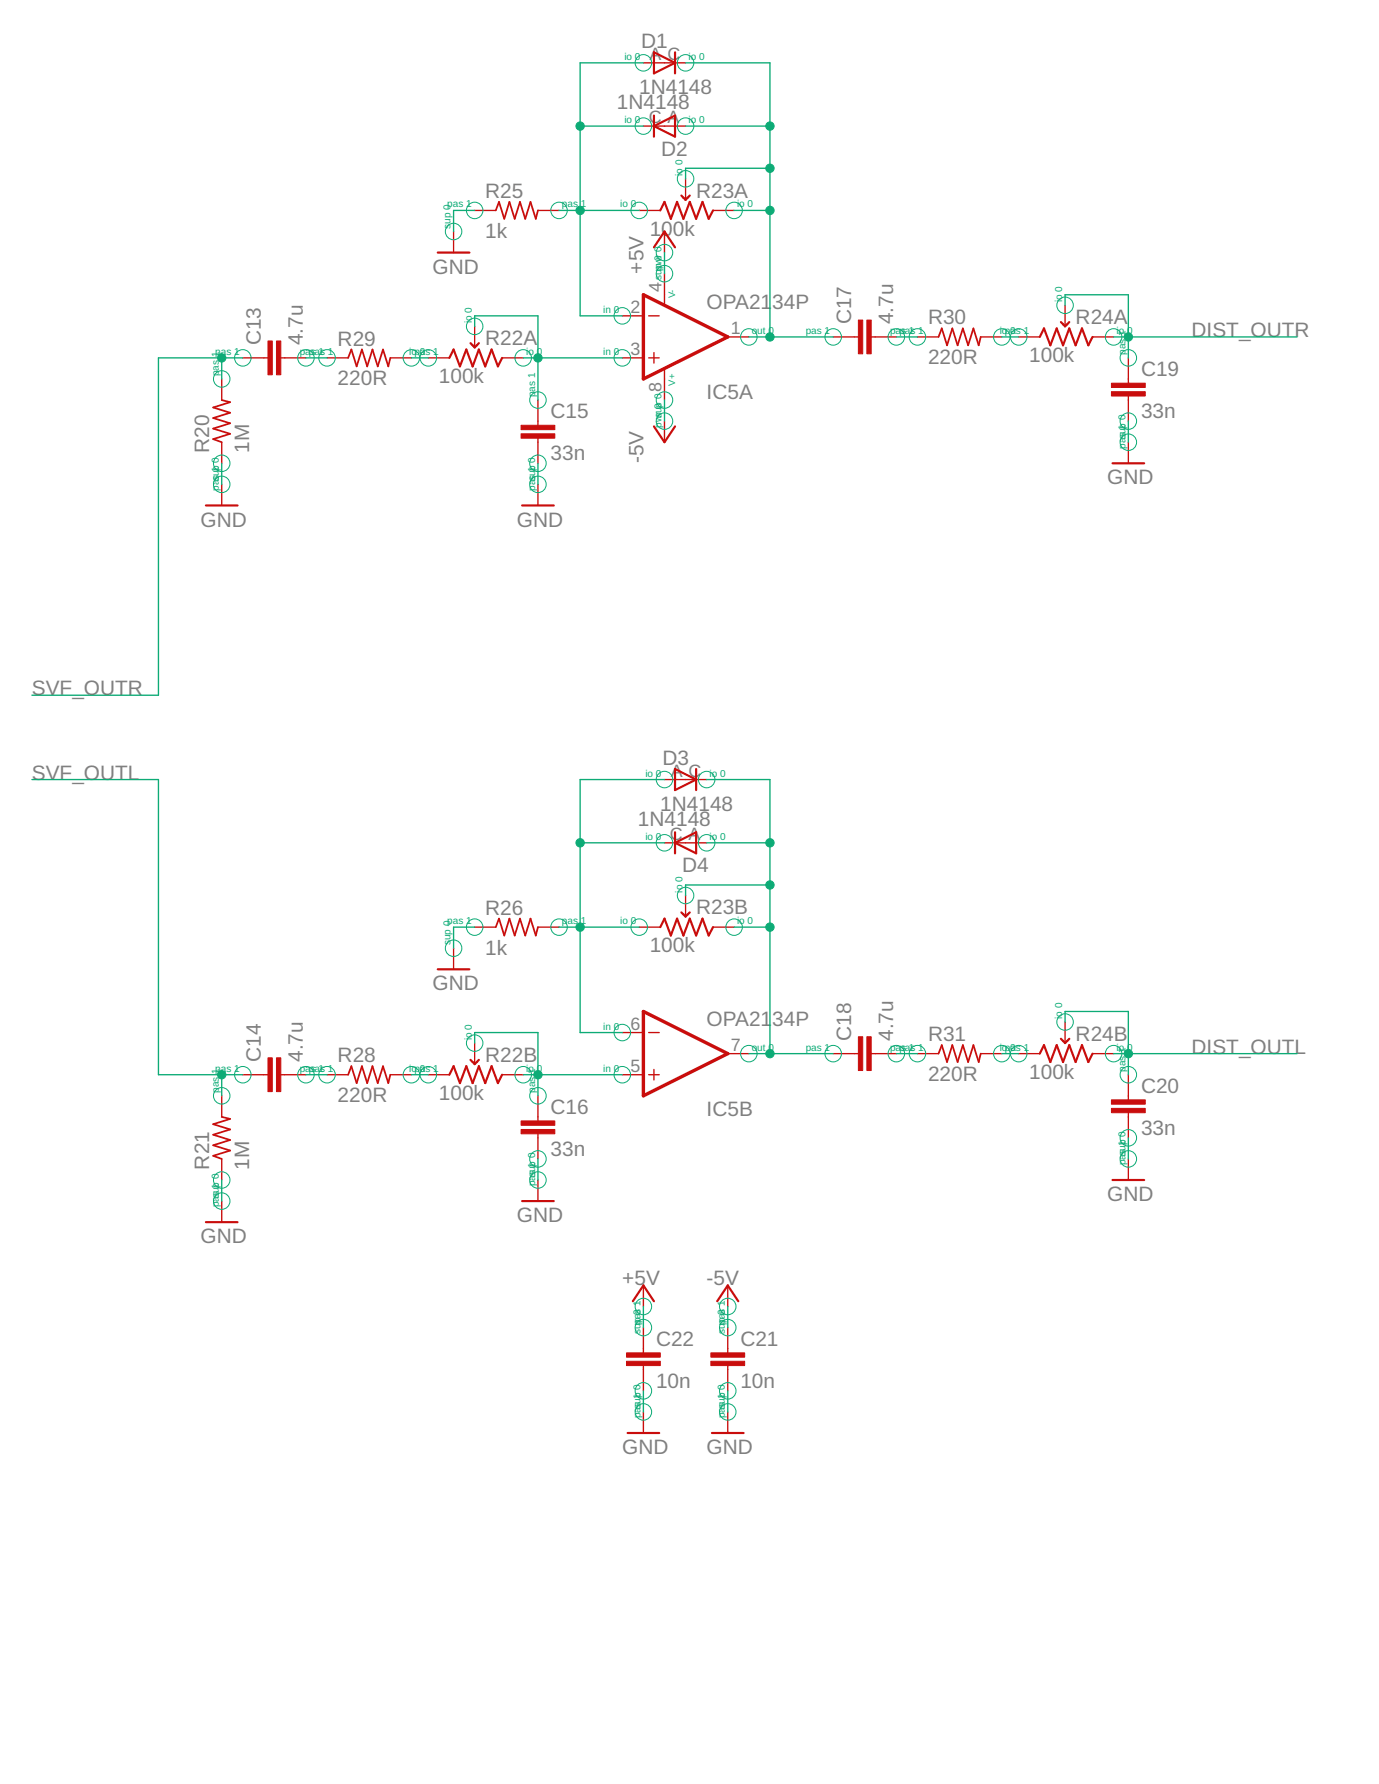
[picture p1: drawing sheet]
<svg xmlns="http://www.w3.org/2000/svg" width="216mm" height="279mm" viewBox="0 0 216 279" stroke-linecap="round" stroke-linejoin="round" font-family="sans-serif">
<g fill="none" stroke="#c90d0c" stroke-width=".21">
<path d="M100.7 9.8h6.6M100.7 19.7h6.6M71 36.3v3.3M74.3 33h3.3M84.2 33h3.3M100.1 33h3.3M104 36.3v3.3M107.3 28v3.3M111.6 33h3.3M34.7 59.4v3.3M38 56h4M43.9 56h4"/>
<path d="M51.2 56h3.3M61.1 56h3.3M67.1 56h3.3M74.3 51.1v3.3M78.6 56h3.3M97.4 56h3.3M97.4 49.5h3.3M101.6 56h1.6M101.6 49.5h1.6M102.4 55.2v1.7M104 42.9v4.8M104 57.8v4.9"/>
<path d="M113.9 52.8h3.3M130.5 52.8h3.9M136.4 52.8h3.9M143.6 52.8h3.3M153.5 52.8h3.3M159.5 52.8h3.3M166.8 47.8v3.3M171 52.8h3.3M176.7 56v4M34.7 69.3v3.3M34.7 75.9v3.3M84.2 62.7v3.9"/>
<path d="M84.2 68.6v4M84.2 75.9v3.3M104 66v3.3M176.7 62v4M176.7 69.3v3.3M104 122.1h6.6M104 132h6.6M71 148.5v3.3M74.3 145.2h3.3M84.2 145.2h3.3M100.1 145.2h3.3M107.3 140.3v3.3"/>
<path d="M111.6 145.2h3.3M34.7 171.6v3.3M38 168.3h4M43.9 168.3h4M51.2 168.3h3.3M61.1 168.3h3.3M67.1 168.3h3.3M74.3 163.4v3.3M78.6 168.3h3.3M84.2 171.6v4M84.2 177.5v4M97.4 168.3h3.3"/>
<path d="M97.4 161.7h3.3M101.6 168.3h1.6M101.6 161.7h1.6M102.4 167.5v1.6M113.9 165h3.3M130.5 165h3.9M136.4 165h3.9M143.6 165h3.3M153.5 165h3.3M159.5 165h3.3M166.8 160.1v3.3M171 165h3.3"/>
<path d="M176.7 168.3v4M176.7 174.2v4M34.7 181.5v3.3M34.7 188.1v3.3M84.2 184.8v3.3M176.7 181.5v3.3M100.7 201.3v3.3M100.7 207.9v4M100.7 213.9v3.9M113.9 201.3v3.3M113.9 207.9v4M113.9 213.9v3.9"/>
<path d="M100.7 221.1v3.3M113.9 221.1v3.3"/>
</g>
<path d="M100.7 46.2l13.2 6.6-13.2 6.6zM100.7 158.4l13.2 6.6-13.2 6.6z" fill="none" stroke="#c90d0c" stroke-width=".53"/>
<g fill="#c90d0c" stroke="#c90d0c" stroke-width=".16">
<path d="M43.3 53.4h.7v5.3h-.7z"/>
<path d="M42 53.4h.6v5.3h-.6z"/>
<path d="M43.3 165.7h.7v5.3h-.7z"/>
<path d="M42 165.7h.6v5.3h-.6z"/>
<path d="M81.6 67.9h5.3v.7h-5.3z"/>
<path d="M81.6 66.6h5.3v.7h-5.3z"/>
<path d="M81.6 176.9h5.3v.7h-5.3z"/>
<path d="M81.6 175.6h5.3v.6h-5.3z"/>
<path d="M135.7 50.1h.7v5.3h-.7z"/>
<path d="M134.4 50.1h.7v5.3h-.7z"/>
<path d="M135.7 162.4h.7v5.3h-.7z"/>
<path d="M134.4 162.4h.7v5.3h-.7z"/>
<path d="M174 61.3h5.3v.7h-5.3z"/>
<path d="M174 60h5.3v.7h-5.3z"/>
<path d="M174 173.6h5.3v.7h-5.3z"/>
<path d="M174 172.3h5.3v.6h-5.3z"/>
<path d="M111.3 213.2h5.3v.7h-5.3z"/>
<path d="M111.3 211.9h5.3v.7h-5.3z"/>
<path d="M98.1 213.2h5.3v.7h-5.3z"/>
<path d="M98.1 211.9h5.3v.7h-5.3z"/>
</g>
<path d="M77.6 33l.5-1.4 .9 2.7 .8-2.7 .8 2.7 .8-2.7 .8 2.7 .9-2.7 .8 2.7 .3-1.3M54.5 56l.5-1.3 .8 2.7 .9-2.7 .8 2.7 .8-2.7 .8 2.7 .9-2.7 .8 2.7 .3-1.4M146.9 52.8l.5-1.4 .9 2.7 .8-2.7 .8 2.7 .8-2.7 .9 2.7 .8-2.7 .8 2.7 .3-1.3M34.7 62.7l1.3 .3-2.6 .8 2.6 .8-2.6 .9 2.6 .8-2.6 .8 2.6 .8-2.6 .9 1.3 .5M77.6 145.2l.5-1.3 .9 2.6 .8-2.6 .8 2.6 .8-2.6 .8 2.6 .9-2.6 .8 2.6 .3-1.3M34.7 174.9l1.3 .3-2.6 .9 2.6 .8-2.6 .8 2.6 .8-2.6 .9 2.6 .8-2.6 .8 1.3 .5M54.5 168.3l.5-1.3 .8 2.6 .9-2.6 .8 2.6 .8-2.6 .8 2.6 .9-2.6 .8 2.6 .3-1.3M146.9 165l.5-1.3 .9 2.6 .8-2.6 .8 2.6 .8-2.6 .9 2.6 .8-2.6 .8 2.6 .3-1.3" fill="none" stroke="#c90d0c" stroke-width=".28"/>
<g fill="none" stroke="#c90d0c" stroke-width=".34">
<path d="M102.4 8.2l3.3 1.6-3.3 1.7zM102.4 19.7l3.3-1.6v3.3zM102.4 18.1v3.3M105.7 8.2v3.3M68.5 39.6h5M102.4 38.7l1.6-2.4 1.7 2.4M103.4 33l.6-1.4 1 2.7 1-2.7 1 2.7 1-2.7 1 2.7 1-2.7 1 2.7 .6-1.3M106.7 30.6l.6 .7 .7-.7M70.4 56l.6-1.3 1 2.7 1-2.7 1 2.7 1-2.7 1 2.7 1-2.7 1 2.7 .6-1.4M73.7 53.7l.6 .7 .7-.7M162.8 52.8l.6-1.4 1 2.7 1-2.7 1 2.7 1-2.7 1 2.7 1-2.7 1 2.7 .6-1.3M166.1 50.4l.7 .7 .6-.7"/>
<path d="M32.2 79.2h5M81.7 79.2h5M102.4 66.8l1.6 2.5 1.7-2.5M174.2 72.6h4.9M105.7 120.4l3.3 1.7-3.3 1.6zM105.7 130.3v3.3M105.7 132l3.3-1.7v3.3zM109 120.4v3.3M68.5 151.8h5M103.4 145.2l.6-1.3 1 2.6 1-2.6 1 2.6 1-2.6 1 2.6 1-2.6 1 2.6 .6-1.3M106.7 142.9l.6 .7 .7-.7M70.4 168.3l.6-1.3 1 2.6 1-2.6 1 2.6 1-2.6 1 2.6 1-2.6 1 2.6 .6-1.3"/>
<path d="M73.7 166l.6 .7 .7-.7M162.8 165l.6-1.3 1 2.6 1-2.6 1 2.6 1-2.6 1 2.6 1-2.6 1 2.6 .6-1.3M166.1 162.7l.7 .7 .6-.7M32.2 191.4h5M81.7 188.1h5M174.2 184.8h4.9M99.1 203.8l1.6-2.5 1.7 2.5M112.3 203.8l1.6-2.5 1.7 2.5M98.3 224.4h4.9M111.5 224.4h4.9"/>
</g>
<g fill="none" stroke="#0dab76" stroke-width=".16">
<circle cx="100.7" cy="19.7" r="1.29"/>
<circle cx="100.7" cy="9.8" r="1.29"/>
<circle cx="107.3" cy="19.7" r="1.29"/>
<circle cx="107.3" cy="9.8" r="1.29"/>
<circle cx="71" cy="36.3" r="1.29"/>
<circle cx="74.3" cy="33" r="1.29"/>
<circle cx="87.5" cy="33" r="1.29"/>
<circle cx="100.1" cy="33" r="1.29"/>
<circle cx="104" cy="39.6" r="1.29"/>
<circle cx="107.3" cy="28" r="1.29"/>
<circle cx="114.9" cy="33" r="1.29"/>
<circle cx="34.7" cy="59.4" r="1.29"/>
<circle cx="38" cy="56" r="1.29"/>
<circle cx="47.9" cy="56" r="1.29"/>
<circle cx="51.2" cy="56" r="1.29"/>
<circle cx="64.4" cy="56" r="1.29"/>
<circle cx="67.1" cy="56" r="1.29"/>
<circle cx="74.3" cy="51.1" r="1.29"/>
<circle cx="81.9" cy="56" r="1.29"/>
<circle cx="97.4" cy="56" r="1.29"/>
<circle cx="97.4" cy="49.5" r="1.29"/>
<circle cx="104" cy="42.9" r="1.29"/>
<circle cx="117.2" cy="52.8" r="1.29"/>
<circle cx="130.5" cy="52.8" r="1.29"/>
<circle cx="140.3" cy="52.8" r="1.29"/>
<circle cx="143.6" cy="52.8" r="1.29"/>
<circle cx="156.8" cy="52.8" r="1.29"/>
<circle cx="159.5" cy="52.8" r="1.29"/>
<circle cx="166.8" cy="47.8" r="1.29"/>
<circle cx="174.3" cy="52.8" r="1.29"/>
<circle cx="176.7" cy="56" r="1.29"/>
<circle cx="34.7" cy="72.6" r="1.29"/>
<circle cx="34.7" cy="75.9" r="1.29"/>
<circle cx="84.2" cy="62.7" r="1.29"/>
<circle cx="84.2" cy="72.6" r="1.29"/>
<circle cx="84.2" cy="75.9" r="1.29"/>
<circle cx="104" cy="66" r="1.29"/>
<circle cx="104" cy="62.7" r="1.29"/>
<circle cx="176.7" cy="69.3" r="1.29"/>
<circle cx="176.7" cy="66" r="1.29"/>
<circle cx="104" cy="122.1" r="1.29"/>
<circle cx="104" cy="132" r="1.29"/>
<circle cx="110.6" cy="132" r="1.29"/>
<circle cx="110.6" cy="122.1" r="1.29"/>
<circle cx="71" cy="148.5" r="1.29"/>
<circle cx="74.3" cy="145.2" r="1.29"/>
<circle cx="87.5" cy="145.2" r="1.29"/>
<circle cx="100.1" cy="145.2" r="1.29"/>
<circle cx="107.3" cy="140.3" r="1.29"/>
<circle cx="114.9" cy="145.2" r="1.29"/>
<circle cx="34.7" cy="171.6" r="1.29"/>
<circle cx="38" cy="168.3" r="1.29"/>
<circle cx="47.9" cy="168.3" r="1.29"/>
<circle cx="51.2" cy="168.3" r="1.29"/>
<circle cx="64.4" cy="168.3" r="1.29"/>
<circle cx="67.1" cy="168.3" r="1.29"/>
<circle cx="74.3" cy="163.4" r="1.29"/>
<circle cx="81.9" cy="168.3" r="1.29"/>
<circle cx="84.2" cy="171.6" r="1.29"/>
<circle cx="97.4" cy="161.7" r="1.29"/>
<circle cx="97.4" cy="168.3" r="1.29"/>
<circle cx="117.2" cy="165" r="1.29"/>
<circle cx="130.5" cy="165" r="1.29"/>
<circle cx="140.3" cy="165" r="1.29"/>
<circle cx="143.6" cy="165" r="1.29"/>
<circle cx="156.8" cy="165" r="1.29"/>
<circle cx="159.5" cy="165" r="1.29"/>
<circle cx="166.8" cy="160.1" r="1.29"/>
<circle cx="174.3" cy="165" r="1.29"/>
<circle cx="176.7" cy="178.2" r="1.29"/>
<circle cx="176.7" cy="168.3" r="1.29"/>
<circle cx="34.7" cy="188.1" r="1.29"/>
<circle cx="34.7" cy="184.8" r="1.29"/>
<circle cx="84.2" cy="184.8" r="1.29"/>
<circle cx="84.2" cy="181.5" r="1.29"/>
<circle cx="176.7" cy="181.5" r="1.29"/>
<circle cx="100.7" cy="207.9" r="1.29"/>
<circle cx="100.7" cy="204.6" r="1.29"/>
<circle cx="100.7" cy="217.8" r="1.29"/>
<circle cx="113.9" cy="217.8" r="1.29"/>
<circle cx="113.9" cy="204.6" r="1.29"/>
<circle cx="113.9" cy="207.9" r="1.29"/>
<circle cx="100.7" cy="221.1" r="1.29"/>
<circle cx="113.9" cy="221.1" r="1.29"/>
</g>
<g fill="none" stroke="#0dab76" stroke-width=".21">
<path d="M90.8 19.7h9.9M100.7 9.8h-9.9v39.7h6.6M107.3 19.7h13.2M107.3 9.8h13.2v43M74.3 33h-3.3v3.3M87.5 33h12.6M104 39.6v3.3M114.9 33h5.6M120.5 26.4h-13.2v1.6M34.7 56v3.4M38 56h-13.2v52.9h-19.8M47.9 56h3.3"/>
<path d="M64.4 56h2.7M74.3 51.1v-1.6h9.9v13.2M81.9 56h15.5M117.2 52.8h13.3M140.3 52.8h3.3M156.8 52.8h2.7M166.8 47.8v-1.6h9.9v9.8M174.3 52.8h28.8M34.7 72.6v3.3M84.2 72.6v3.3M104 62.7v3.3M176.7 66v3.3"/>
<path d="M5 122.1h19.8v46.2h13.2M90.8 132h13.2M104 122.1h-13.2v39.6h6.6M110.6 122.1h9.9v42.9M110.6 132h9.9M120.5 138.6h-13.2v1.7M74.3 145.2h-3.3v3.3M87.5 145.2h12.6M114.9 145.2h5.6M34.7 168.3v3.3M47.9 168.3h3.3M64.4 168.3h2.7"/>
<path d="M74.3 163.4v-1.7h9.9v9.9M81.9 168.3h15.5M117.2 165h13.3M140.3 165h3.3M156.8 165h2.7M166.8 160.1v-1.7h9.9v9.9M174.3 165h28.8M176.7 178.2v3.3M34.7 184.8v3.3M84.2 181.5v3.3M100.7 204.6v3.3M100.7 217.8v3.3"/>
<path d="M113.9 204.6v3.3M113.9 217.8v3.3"/>
</g>
<g fill="#0dab76" stroke="#0dab76" stroke-width=".16">
<circle cx="34.7" cy="56" r=".66"/>
<circle cx="34.7" cy="168.3" r=".66"/>
<circle cx="90.8" cy="33" r=".66"/>
<circle cx="90.8" cy="19.7" r=".66"/>
<circle cx="90.8" cy="145.2" r=".66"/>
<circle cx="90.8" cy="132" r=".66"/>
<circle cx="120.5" cy="165" r=".66"/>
<circle cx="120.5" cy="145.2" r=".66"/>
<circle cx="120.5" cy="132" r=".66"/>
<circle cx="120.5" cy="138.6" r=".66"/>
<circle cx="120.5" cy="52.8" r=".66"/>
<circle cx="120.5" cy="33" r=".66"/>
<circle cx="120.5" cy="19.7" r=".66"/>
<circle cx="120.5" cy="26.4" r=".66"/>
<circle cx="84.2" cy="56" r=".66"/>
<circle cx="176.7" cy="52.8" r=".66"/>
<circle cx="84.2" cy="168.3" r=".66"/>
<circle cx="176.7" cy="165" r=".66"/>
</g>
<g font-size="3.3" fill="#808080">
<text x="100.4" y="7.5">D1</text>
<text x="96.6" y="17.1">1N4148</text>
<text x="100.1" y="14.8">1N4148</text>
<text x="103.5" y="24.4">D2</text>
<text x="76" y="31">R25</text>
<text x="109" y="31">R23A</text>
<text x="76" y="37.2">1k</text>
<text x="101.7" y="36.9">100k</text>
<text x="67.7" y="42.9">GND</text>
<text x="100.7" y="42.9" transform="rotate(-90 100.7 42.9)">+5V</text>
<text x="110.6" y="48.5">OPA21</text>
<text x="120.9" y="48.5">34P</text>
<text x="133.2" y="50.8" transform="rotate(-90 133.2 50.8)">C17</text>
<text x="139.8" y="50.8" transform="rotate(-90 139.8 50.8)">4.7u</text>
<text x="145.3" y="50.8">R30</text>
<text x="168.4" y="50.8">R24A</text>
<text x="186.6" y="52.8">DIST_OUTR</text>
<text x="40.8" y="54.1" transform="rotate(-90 40.8 54.1)">C13</text>
<text x="47.4" y="54.1" transform="rotate(-90 47.4 54.1)">4.7u</text>
<text x="52.9" y="54.1">R29</text>
<text x="76" y="54.1">R22A</text>
<text x="145.3" y="57.1">220R</text>
<text x="161.1" y="56.7">100k</text>
<text x="178.6" y="58.9">C19</text>
<text x="52.9" y="60.4">220R</text>
<text x="68.7" y="60">100k</text>
<text x="86.2" y="65.5">C15</text>
<text x="110.6" y="62.5">IC5A</text>
<text x="178.6" y="65.5">33n</text>
<text x="32.8" y="70.9" transform="rotate(-90 32.8 70.9)">R20</text>
<text x="39" y="70.9" transform="rotate(-90 39 70.9)">1M</text>
<text x="86.2" y="72.1">33n</text>
<text x="100.7" y="72.6" transform="rotate(-90 100.7 72.6)">-5V</text>
<text x="173.4" y="75.9">GND</text>
<text x="31.4" y="82.5">GND</text>
<text x="80.9" y="82.5">GND</text>
<text x="5" y="108.9">SVF_OUTR</text>
<text x="103.7" y="119.8">D3</text>
<text x="5" y="122.1">SVF_OUTL</text>
<text x="99.9" y="129.3">1N4148</text>
<text x="103.4" y="127">1N4148</text>
<text x="106.8" y="136.6">D4</text>
<text x="76" y="143.3">R26</text>
<text x="109" y="143.2">R23B</text>
<text x="76" y="149.5">1k</text>
<text x="101.7" y="149.2">100k</text>
<text x="67.7" y="155.1">GND</text>
<text x="110.6" y="160.7">OPA21</text>
<text x="120.9" y="160.7">34P</text>
<text x="40.8" y="166.3" transform="rotate(-90 40.8 166.3)">C14</text>
<text x="47.4" y="166.3" transform="rotate(-90 47.4 166.3)">4.7u</text>
<text x="52.9" y="166.4">R28</text>
<text x="76" y="166.3">R22B</text>
<text x="133.2" y="163" transform="rotate(-90 133.2 163)">C18</text>
<text x="139.8" y="163" transform="rotate(-90 139.8 163)">4.7u</text>
<text x="145.3" y="163.1">R31</text>
<text x="168.4" y="163">R24B</text>
<text x="186.6" y="165">DIST_OUTL</text>
<text x="52.9" y="172.6">220R</text>
<text x="68.7" y="172.3">100k</text>
<text x="145.3" y="169.3">220R</text>
<text x="161.1" y="169">100k</text>
<text x="178.6" y="171.1">C20</text>
<text x="86.2" y="174.4">C16</text>
<text x="110.6" y="174.7">IC5B</text>
<text x="178.6" y="177.7">33n</text>
<text x="32.8" y="183.2" transform="rotate(-90 32.8 183.2)">R21</text>
<text x="39" y="183.2" transform="rotate(-90 39 183.2)">1M</text>
<text x="86.2" y="181">33n</text>
<text x="80.9" y="191.4">GND</text>
<text x="173.4" y="188.1">GND</text>
<text x="31.4" y="194.7">GND</text>
<text x="97.4" y="201.3">+5</text>
<text x="101.1" y="201.3">V</text>
<text x="110.6" y="201.3">-5V</text>
<text x="102.7" y="210.7">C22</text>
<text x="115.9" y="210.7">C21</text>
<text x="102.7" y="217.3">10n</text>
<text x="115.9" y="217.3">10n</text>
<text x="97.4" y="227.7">GND</text>
<text x="110.6" y="227.7">GND</text>
</g>
<g font-size="2.8" fill="#808080">
<text x="101.7" y="9.4">A C</text>
<text x="101.6" y="19.3">C A</text>
<text x="103.6" y="45.7" transform="rotate(-90 103.6 45.7)">4</text>
<text x="98.7" y="49">2</text>
<text x="114.4" y="52.3">1</text>
<text x="98.7" y="55.6">3</text>
<text x="103.6" y="61.4" transform="rotate(-90 103.6 61.4)">8</text>
<text x="105" y="121.6">A C</text>
<text x="104.9" y="131.5">C A</text>
<text x="98.7" y="161.2">6</text>
<text x="98.7" y="167.8">5</text>
<text x="114.4" y="164.5">7</text>
</g>
<g font-size="1.6" fill="#0dab76">
<text x="97.7" y="9.4">io 0</text>
<text x="107.8" y="9.4">io 0</text>
<text x="97.7" y="19.3">io 0</text>
<text x="107.8" y="19.3">io 0</text>
<text x="106.9" y="27.5" transform="rotate(-90 106.9 27.5)">io 0</text>
<text x="70" y="32.5">pas 1</text>
<text x="70.6" y="35.8" transform="rotate(-90 70.6 35.8)">sup 0</text>
<text x="88" y="32.5">pas</text>
<text x="90.9" y="32.5">1</text>
<text x="97.1" y="32.5">io 0</text>
<text x="115.4" y="32.5">io 0</text>
<text x="103.6" y="43.8" transform="rotate(-90 103.6 43.8)">suppw0r 0</text>
<text x="166.3" y="47.3" transform="rotate(-90 166.3 47.3)">io 0</text>
<text x="73.9" y="50.6" transform="rotate(-90 73.9 50.6)">io 0</text>
<text x="94.4" y="49">in 0</text>
<text x="117.7" y="52.3">out 0</text>
<text x="126.1" y="52.3">pas 1</text>
<text x="139.4" y="52.3">papsa1s 1</text>
<text x="156.5" y="52.3">iop0</text>
<text x="158.2" y="52.3">as 1</text>
<text x="174.8" y="52.3">io 0</text>
<text x="176.2" y="52.6" transform="rotate(-90 176.2 52.6)">1</text>
<text x="33.7" y="55.6">pas 1</text>
<text x="34.2" y="58.9" transform="rotate(-90 34.2 58.9)">pas</text>
<text x="34.2" y="55.9" transform="rotate(-90 34.2 55.9)">1</text>
<text x="46.9" y="55.6">papsa1s 1</text>
<text x="64.1" y="55.6">iop0</text>
<text x="65.7" y="55.6">as 1</text>
<text x="82.4" y="55.6">io 0</text>
<text x="94.4" y="55.6">in 0</text>
<text x="176.2" y="55.6" transform="rotate(-90 176.2 55.6)">pas</text>
<text x="83.8" y="62.2" transform="rotate(-90 83.8 62.2)">pas 1</text>
<text x="103.6" y="63.8" transform="rotate(-90 103.6 63.8)">p 0</text>
<text x="103.6" y="67" transform="rotate(-90 103.6 67)">pwsru0</text>
<text x="176.2" y="70.3" transform="rotate(-90 176.2 70.3)">passu1</text>
<text x="176.2" y="67.1" transform="rotate(-90 176.2 67.1)">p 0</text>
<text x="34.2" y="76.9" transform="rotate(-90 34.2 76.9)">passu1</text>
<text x="34.2" y="73.8" transform="rotate(-90 34.2 73.8)">p 0</text>
<text x="83.8" y="76.9" transform="rotate(-90 83.8 76.9)">passu1</text>
<text x="83.8" y="73.8" transform="rotate(-90 83.8 73.8)">p 0</text>
<text x="101" y="121.6">io 0</text>
<text x="111.1" y="121.6">io 0</text>
<text x="101" y="131.5">io 0</text>
<text x="111.1" y="131.5">io 0</text>
<text x="106.9" y="139.8" transform="rotate(-90 106.9 139.8)">io 0</text>
<text x="70" y="144.7">pas 1</text>
<text x="70.6" y="148" transform="rotate(-90 70.6 148)">sup 0</text>
<text x="88" y="144.7">pas</text>
<text x="90.9" y="144.7">1</text>
<text x="97.1" y="144.7">io 0</text>
<text x="115.4" y="144.7">io 0</text>
<text x="94.4" y="161.2">in 0</text>
<text x="166.3" y="159.6" transform="rotate(-90 166.3 159.6)">io 0</text>
<text x="33.7" y="167.8">pas 1</text>
<text x="46.9" y="167.8">papsa1s 1</text>
<text x="64.1" y="167.8">iop0</text>
<text x="65.7" y="167.8">as 1</text>
<text x="73.9" y="162.9" transform="rotate(-90 73.9 162.9)">io 0</text>
<text x="82.4" y="167.8">io 0</text>
<text x="94.4" y="167.8">in 0</text>
<text x="117.7" y="164.5">out 0</text>
<text x="126.1" y="164.5">pas 1</text>
<text x="139.4" y="164.5">papsa1s 1</text>
<text x="156.5" y="164.5">iop0</text>
<text x="158.2" y="164.5">as 1</text>
<text x="174.8" y="164.5">io 0</text>
<text x="176.2" y="167.8" transform="rotate(-90 176.2 167.8)">pas</text>
<text x="176.2" y="164.9" transform="rotate(-90 176.2 164.9)">1</text>
<text x="34.2" y="171.1" transform="rotate(-90 34.2 171.1)">pas</text>
<text x="34.2" y="168.2" transform="rotate(-90 34.2 168.2)">1</text>
<text x="83.8" y="171.1" transform="rotate(-90 83.8 171.1)">pas</text>
<text x="83.8" y="168.2" transform="rotate(-90 83.8 168.2)">1</text>
<text x="176.2" y="179.4" transform="rotate(-90 176.2 179.4)">p 0</text>
<text x="83.8" y="185.8" transform="rotate(-90 83.8 185.8)">passu1</text>
<text x="83.8" y="182.7" transform="rotate(-90 83.8 182.7)">p 0</text>
<text x="176.2" y="182.5" transform="rotate(-90 176.2 182.5)">passu1</text>
<text x="34.2" y="189.1" transform="rotate(-90 34.2 189.1)">passu1</text>
<text x="34.2" y="186" transform="rotate(-90 34.2 186)">p 0</text>
<text x="100.3" y="208.9" transform="rotate(-90 100.3 208.9)">suppa0s 1</text>
<text x="113.5" y="208.9" transform="rotate(-90 113.5 208.9)">suppa0s 1</text>
<text x="100.3" y="219" transform="rotate(-90 100.3 219)">p 0</text>
<text x="113.5" y="219" transform="rotate(-90 113.5 219)">p 0</text>
<text x="100.3" y="222.1" transform="rotate(-90 100.3 222.1)">passu1</text>
<text x="113.5" y="222.1" transform="rotate(-90 113.5 222.1)">passu1</text>
</g>
<g font-size="1.5" fill="#0dab76">
<text x="105.7" y="46.7" transform="rotate(-90 105.7 46.7)">V-</text>
<text x="105.7" y="60.4" transform="rotate(-90 105.7 60.4)">V+</text>
</g>
</svg>
